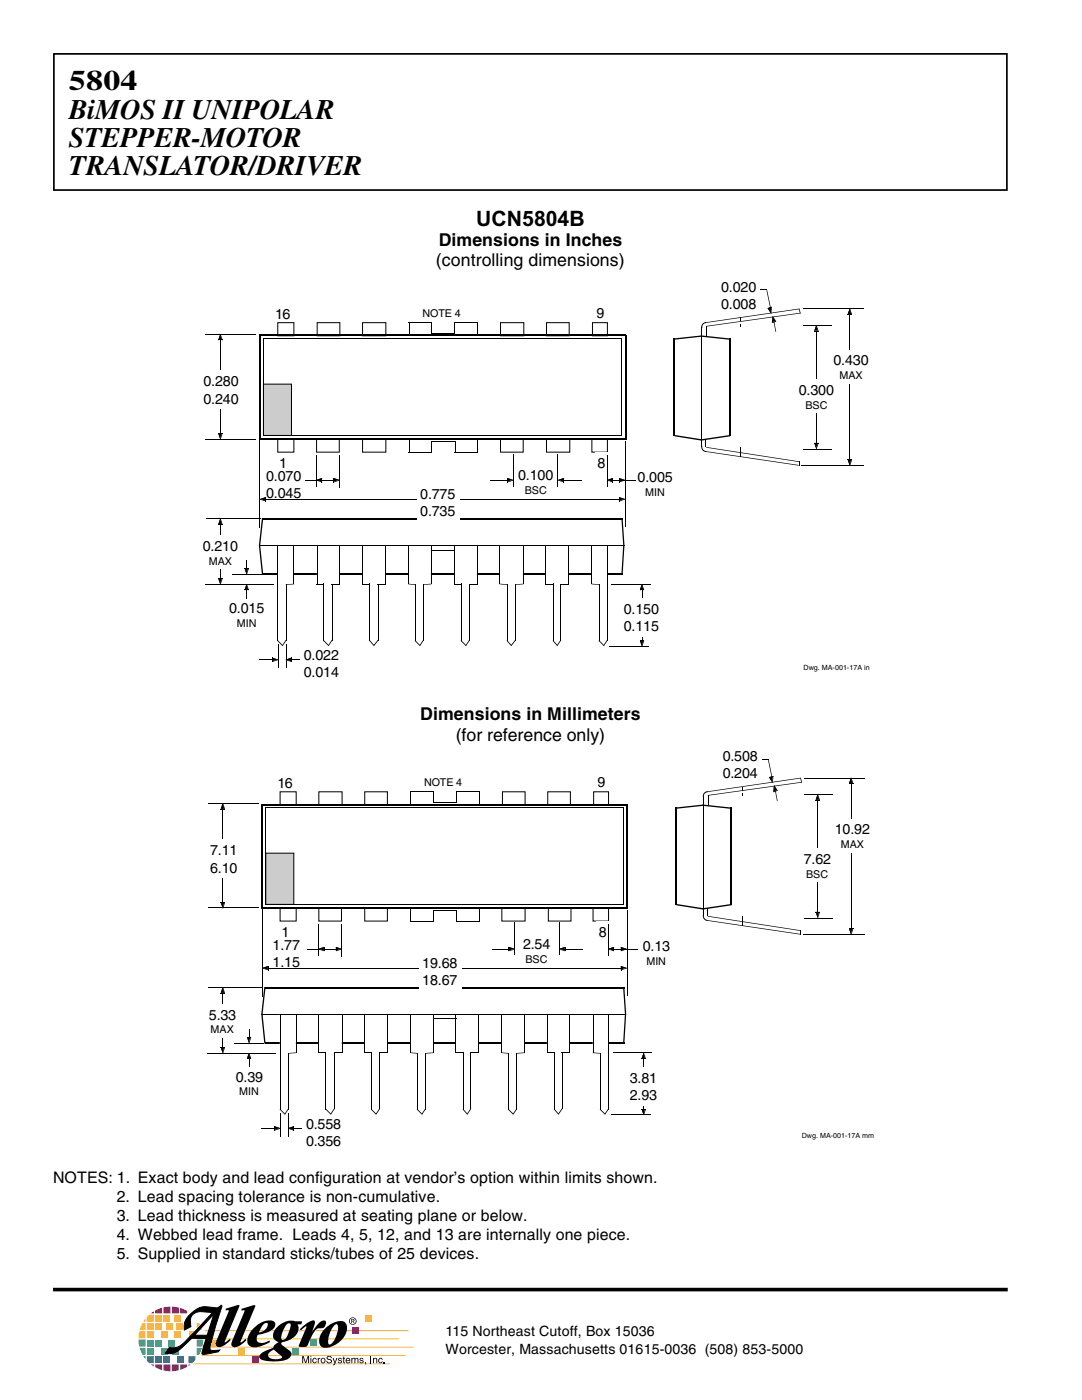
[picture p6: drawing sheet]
<svg xmlns="http://www.w3.org/2000/svg" width="216mm" height="279mm" viewBox="0 0 216 279" stroke-linecap="round" stroke-linejoin="round" font-family="sans-serif">
<path d="M10.6 257.4h190.5" fill="none" stroke="#000" stroke-width=".72" stroke-linecap="butt"/>
<path d="M10.8 10.8h190.1v27.1h-190.1z" fill="none" stroke="#000" stroke-width=".34"/>
<path d="M38.6 272.2h39.2M40.2 270.5h40.7M40.9 268.9h41.6" fill="none" stroke="#fab23e" stroke-width=".2"/>
<path d="M37.6 272.3h.5l-.5 .3z" fill="#633387"/>
<path d="M29 263.2v.6h-.4z" fill="#ed6a38"/>
<path d="M28.4 264h.6v1.4h-1.1z" fill="#fab23e"/>
<path d="M27.8 265.7h1.2v1.4h-1.4z" fill="#fff200"/>
<path d="M27.6 267.3h1.4v1.4h-1.2z" fill="#50b658"/>
<path d="M27.8 269h1.2v1.4h-.6z" fill="#00a4c8"/>
<path d="M28.6 270.7h.4v.5z" fill="#007ac1"/>
<path d="M30.1 262.1l.6-.4v.4z" fill="#e30055"/>
<path d="M29.3 262.8l.5-.4h.9v1.4h-1.4z" fill="#ed6a38"/>
<path d="M29.3 264h1.4v1.4h-1.4z" fill="#fab23e"/>
<path d="M29.3 265.7h1.4v1.4h-1.4z" fill="#fff200"/>
<path d="M29.3 267.3h1.4v1.4h-1.4z" fill="#50b658"/>
<path d="M29.3 269h1.4v1.4h-1.4z" fill="#00a4c8"/>
<path d="M29.3 270.7h1.4v1.3h-.9l-.5-.4z" fill="#007ac1"/>
<path d="M30.1 272.3h.6v.4z" fill="#633387"/>
<path d="M31 261.6l1.4-.6v1.1h-1.4z" fill="#e30055"/>
<path d="M31 262.4h1.4v1.4h-1.4z" fill="#ed6a38"/>
<path d="M31 264h1.4v1.4h-1.4z" fill="#fab23e"/>
<path d="M32.2 265.7h1.3v1.4h-1.3z" fill="#fff200"/>
<path d="M31 267.3h1.4v1.4h-1.4z" fill="#50b658"/>
<path d="M32.2 269h1.3v1.4h-1.3z" fill="#00a4c8"/>
<path d="M31 270.7h1.4v1.3h-1.4z" fill="#007ac1"/>
<path d="M31 272.3h1.4v1.1l-1.4-.5z" fill="#633387"/>
<path d="M32.6 260.9l1.4-.1v1.3h-1.4z" fill="#e30055"/>
<path d="M32.6 262.4h1.4v1.4h-1.4z" fill="#ed6a38"/>
<path d="M33.1 264h1.4v1.4h-1.4z" fill="#fab23e"/>
<path d="M34.6 265.7h1.4v1.4h-1.4z" fill="#fff200"/>
<path d="M33.5 267.3h1.4v1.4h-1.4z" fill="#50b658"/>
<path d="M34.3 269h1.4v1.4h-1.4z" fill="#00a4c8"/>
<path d="M32.6 270.7h1.4v1.3h-1.4z" fill="#007ac1"/>
<path d="M32.6 272.3h1.4v1.4l-1.4-.2z" fill="#633387"/>
<path d="M34.3 260.8l1.4 .1v1.2h-1.4z" fill="#e30055"/>
<path d="M34.8 262.4h1.4v1.4h-1.4z" fill="#ed6a38"/>
<path d="M37.7 265.7h1.4v1.4h-1.4z" fill="#fff200"/>
<path d="M35.3 270.7h1.4v1.3h-1.4z" fill="#007ac1"/>
<g fill="#633387">
<path d="M34.3 272.3h1.4v1.2l-1.4 .2z"/>
<path d="M35.9 272.3h1.4v.5l-1.4 .6z"/>
</g>
<path d="M35.1 264h1.4v1.4h-1.4z" fill="#fab23e"/>
<path d="M37.6 270.7h1.4a1.33 1.33 0 0 1-.6 1.3h-.8z" fill="#007ac1"/>
<path d="M39.3 264h.4l.6 1.4h-1z" fill="#fab23e"/>
<path d="M39.3 267.3h1.3l-.2 1.4h-1.1z" fill="#50b658"/>
<path d="M39.3 269h1l-.6 1.4h-.4z" fill="#00a4c8"/>
<path d="M35.9 261l1.4 .6v.5h-1.4z" fill="#e30055"/>
<path d="M42.1 267.3h1.4v1.4h-1.4z" fill="#fff200"/>
<path d="M50.3 270.6h1.4v1.4h-1.4z" fill="#e30055"/>
<path d="M58.3 269h1.4v1.4h-1.4z" fill="#50b658"/>
<path d="M61.9 267.3h1.4v1.4h-1.4z" fill="#00a4c8"/>
<path d="M72.8 262.4h1.4v1.4h-1.4z" fill="#ed6a38"/>
<path d="M47.5 269h1.4v1.4h-1.4z" fill="#fab23e"/>
<g fill="#000">
<path d="M45 261.2l2.4-.7h.3l.1 .1-3 7.2h.3l.8-.6 .1 .2-1.2 1a1.16 1.16 0 0 1-1.8 .1v-.5l2.6-6.2v-.3h-.5zM48.2 261.2l2.4-.7 .4 .1-3 7.3 .3-.1 .7-.6 .2 .2-1.5 1.2a1.13 1.13 0 0 1-1.5 0l.1-.8 2.5-6-.1-.3-.5 .1zM50.6 265.1a3.8 3.8 0 0 1 4-1.4 1.07 1.07 0 0 1-.4 1.8l-1 .5-1.8 .4 .2-.5a1.69 1.69 0 0 0 1.8-1.8 1.39 1.39 0 0 0-1.4 1.1 3.6 3.6 0 0 0-.7 2.3 1.71 1.71 0 0 0 2.4 .1l.1-.1 .1 .3a5.9 5.9 0 0 1-3.5 1.1 1.37 1.37 0 0 1-.9-2.1l.4-.8zM55.1 265l.8-.7 1.1-.5 .3-.1 .1 .4a4.4 4.4 0 0 0-1.2 3.1l.1 .2a.88 .88 0 0 0 1.1-.9l.6-2-.1-.3-.5-.1-.1-.4 .8-.1 2.2 .1-.2 .6h-.7a2.1 2.1 0 0 1-1 2.8l-1 .5-1.2 .3a.53 .53 0 0 0 .4 .8l1.2 .9 .4 .6a2.12 2.12 0 0 1-2.3 1.4 7.5 7.5 0 0 1-3.9-.4l-.2-.1a1.34 1.34 0 0 1 1.2-1.5l1.5-.6 .1 .3-.3 .2a1.1 1.1 0 0 0-.7 1.2 2.25 2.25 0 0 0 2.7 .2 .97 .97 0 0 0-.8-.8l-.3-.2a.91 .91 0 0 1-.4-1.5l.8-.5a1.45 1.45 0 0 1-.8-2.5zM59.8 265.3a4.3 4.3 0 0 1 2.9-1.7l.1 .5-.6 1.7a4.8 4.8 0 0 1 2.4-2.3l.3 .1a1.07 1.07 0 0 1-.2 1.2 1.07 1.07 0 0 1-1.2 .3 3.5 3.5 0 0 0-1.6 2.1l-.2 .5a1.34 1.34 0 0 1-2.1 .9l1.6-3.9h-.2l-.9 .8zM60.3 270.6h.3l.4 1.2 .4-1.2h.3v1.5h-.2v-1.2l-.4 1.2h-.2l-.4-1.2v1.2h-.2zM62.5 271.1l.5-.1 .2 .4-.2-.2a.35 .35 0 0 0-.5 .3 .35 .35 0 0 0 .4 .4l.3-.2v.2a.44 .44 0 0 1-.8-.1v-.5zM63.4 271h.2v.2l.3-.2v.2l-.3 .1v.8h-.2zM65.4 270.7h.6l.2 .3-.5-.2-.3 .2 .7 .3a.53 .53 0 0 1-.2 .8 .53 .53 0 0 1-.8-.3v-.2h.2a.37 .37 0 0 0 .4 .3 .37 .37 0 0 0 .3-.3l-.8-.4v-.4zM66.4 271h.2l.2 .9 .3-.9h.2l-.3 .8a.63 .63 0 0 1-.5 .7v-.2h.2l.1-.2zM64.8 265.2l1-.8 1.2-.6 .1 .5a4.2 4.2 0 0 0-1.5 4 1.76 1.76 0 0 0 1.4-1.5l.4-1.1a.94 .94 0 0 0-.3-1.4l-.1-.5a1.51 1.51 0 0 1 2.2 .9 4.4 4.4 0 0 1-4.8 4.2 1.68 1.68 0 0 1-.5-2.2zM67.5 271.1l.3-.1 .4 .2-.1 .1-.3-.2-.2 .2 .6 .3-.1 .4h-.5l-.2-.1v-.2l.4 .2 .3-.1-.6-.3z"/>
<path d="M68.5 270.7h.2v.3h.1v.2h-.1v.6l.1 .3-.3-.1v-.8h-.1zM70.1 271h.2v.2l.3-.2 .3 .2 .4-.2 .2 .3v.8h-.2v-.7l-.1-.3-.3 .2v.8h-.2v-.8l-.1-.2-.3 .2v.8h-.2zM71.8 271.1l.3-.1 .4 .2-.1 .1-.3-.2-.2 .2 .6 .3-.1 .4h-.5l-.2-.1v-.2l.5 .2 .2-.1-.6-.3zM72.8 271.8h.2v.4l-.2 .1 .1-.2zM73.9 270.6h.2v1.5h-.2zM74.4 271h.2v.2a.39 .39 0 0 1 .6-.1l.1 1h-.2v-.8l-.2-.2-.2 .2-.1 .8h-.2zM75.7 271.1l.5-.1 .2 .4-.3-.2a.35 .35 0 0 0-.4 .3 .35 .35 0 0 0 .4 .4l.3-.2-.1 .2a.44 .44 0 0 1-.8-.1v-.5zM76.6 271.8h.2v.3h-.2z"/>
<path d="M61.9 271v1.1h.2v-1.1zM61.9 270.6v.2h.2v-.2z"/>
<path d="M64 271.5a.52 .52 0 0 0 1 0 .52 .52 0 0 0-1 0zM64.3 271.2a.35 .35 0 0 1 .5 .3 .35 .35 0 0 1-.5 .4l-.1-.4z"/>
<path d="M69.2 271.1a.54 .54 0 0 0-.2 .7 .54 .54 0 0 0 .7 .2l.2-.3-.4 .2-.3-.3h.7v-.3l-.2-.2zM69.3 271.2h.3l.1 .2h-.5z"/>
</g>
<path d="M40.9 265.6h40.6M41.1 267.2h38.5" fill="none" stroke="#fab23e" stroke-width=".2"/>
<path d="M42.6 262.3l-1.3 4.2h-2.5zM37.7 262.6a3.2 3.2 0 0 0-.9 2.8l1.3-.6a2.14 2.14 0 0 1 1.5-3l2.8 .2-5.6 5.9-1.1 .8a3 3 0 0 1-1.9 .2l-.8 1.1a3.2 3.2 0 0 0 3.3-1l2-1.9 2.8 .1-.8 3 .6 .1 2.6-.5 .4-.4-1.7 .1-.3-.4 1.1-4.4 1.3-4.1-.2-.1-.9 .5-1.2-.1a4.3 4.3 0 0 0-4.3 1.7z" fill-rule="evenodd" fill="#000"/>
<path d="M37.7 262.6a4.6 4.6 0 0 1 4.3-1.7l1.2 .1 .9-.5 .2 .1-1.3 4.1-1.1 4.4 .3 .4 1.7-.1-.4 .4-2.6 .5-.6-.1 .8-3-2.8-.1-2 1.9a3.2 3.2 0 0 1-3.3 1l.8-1.1a3 3 0 0 0 3-1l5.6-5.9-2.4-.2a1.95 1.95 0 0 0-2 2.6l.1 .4-1.3 .6a3.2 3.2 0 0 1 .9-2.8zM42.6 262.3l-1.3 4.2h-2.5z" fill="none" stroke="#000" stroke-width=".2"/>
<path d="M70.3 264.9h1.4v1.4h-1.4z" fill="#633387"/>
<g fill="#000">
<path d="M162.8 64.9l.4 1.1h-.7zM162.5 88.4h.7l-.4 1.1z"/>
<path d="M153.2 61.5l.7-.3-.1 1.2z" fill-rule="evenodd"/>
<path d="M154.1 63.1l.6 1-.7 .2z" fill-rule="evenodd"/>
<path d="M69.6 263.6a.75 .75 0 0 0 1.5 0 .75 .75 0 0 0-1.5 0zM69.8 263.7a.61 .61 0 0 1 1.2 0 .61 .61 0 0 1-1.2 0zM70.1 263.2v.9h.1v-.4l.6 .4-.3-.4 .2-.1v-.3zM70.2 263.3l.3 .1v.2h-.3z" fill-rule="evenodd"/>
</g>
<path d="M134.5 67.6v19.5M145.6 67.6v19.5" fill="none" stroke="#000" stroke-width=".24"/>
<path d="M140 65.3v23.9M141 65v2.2M160.3 65h5.6M162.9 66v22.5M160.3 89.8h5.6" fill="none" stroke="#000" stroke-width=".2"/>
<g fill="#000">
<path d="M151.8 57.8h1.3v.1h-1.3zM153 57.9h.1l.7 3.6h-.1zM134.4 67.6l5.7-.6v.2l-5.5 .6h-.2zM139.8 67l5.9 .6v.2l-5.9-.6zM147.7 64.7h.1v.6h-.1zM147.7 63.4h.1v.7h-.1zM153.2 61.5l.7 1zM153.2 61.5l.5-.1-.4 .2zM153.6 61.4l.4-.2-.3 .3zM153.9 61.2l.1 .2-.1 1.1h-.1zM154.1 63.1l.2 .2-.2 1.2h-.1zM154.1 63.1l.8 1.1z"/>
<path d="M154.4 64.2h.1l.4 2h-.2zM154 64.3l.5-.1-.4 .3zM154.4 64.2l.5-.1-.4 .2zM140.7 64.3l18.8-2.7v.1l-18.7 2.8zM159.4 61.6h.1l.2 .9h-.1zM140.9 65l18.8-2.6v.1l-18.7 2.7zM162.5 66h.5v.1h-.5zM162.8 64.9l.2 .1-.4 1.1h-.1zM162.8 66h.5v.1h-.5zM162.8 64.9h.2l.3 1.2h-.1zM134.6 86.8l5.5 .9v.2l-5.5-.8zM140.8 87.7h.1v1.5h-.1z"/>
<path d="M140.8 90.1l18.6 2.7v.1l-18.6-2.7zM140.9 89.2l18.6 2.9v.1l-18.6-2.9zM139.8 87.7l5.9-.9v.3l-5.6 .8h-.3zM147.7 89.3h.1v1.1h-.1zM147.7 90.3h.1v.9h-.1zM159.4 92.1h.1v.8h-.1zM162.5 88.4h.1l.4 1.2h-.2zM162.5 88.4h.5v.1h-.5zM162.8 88.4h.5v.1h-.5zM163.2 88.4l.1 .1-.3 1.1h-.2z"/>
</g>
<path d="M158.7 75.8h8.6v6.6h-8.6z" fill-rule="evenodd" fill="#fff"/>
<path d="M140.9 64.4a.83 .83 0 0 0-.8 1.1M160.2 61.7h12.2M169.6 62.7v29.1M140.1 88.9l-.1 .2a.89 .89 0 0 0 .9 1M160 92.9h12.4" fill="none" stroke="#000" stroke-width=".2"/>
<path d="M169.5 61.6l.4 1.1h-.7zM169.2 91.7h.7l-.4 1.1z" fill="#000"/>
<path d="M169.2 62.7h.4v.1h-.4zM169.5 61.6l.1 .1-.3 1.1h-.1zM169.5 62.7h.5v.1h-.5zM169.5 61.6h.1l.4 1.2h-.1zM169.2 91.7h.1l.3 1.2h-.1zM169.2 91.7h.4v.1h-.4zM169.5 91.7h.5v.1h-.5zM169.9 91.7l.1 .1-.4 1.1h-.1z" fill="#000"/>
<path d="M165.6 69.8h8.6v6.7h-8.6z" fill-rule="evenodd" fill="#fff"/>
<path d="M52.5 76.6h5.7v10.4h-5.7z" fill="#ccc"/>
<g fill="none" stroke="#000" stroke-width=".2">
<path d="M52.5 67.6h71.6M52.6 67.7v19.3M52.6 76.7h5.6v10.2h-5.6zM55.4 64.4h3.2v2.6h-3.2zM63.3 64.4h4.5v2.6h-4.5zM72.3 64.4h4.7v2.6h-4.7zM99.9 64.4h4.6v2.6h-4.6zM109 64.4h4.6v2.6h-4.6zM118.2 64.4h3v2.6h-3zM124.1 67.7v19.3M51.8 87.9v17.5M52.5 86.9h71.6"/>
<path d="M55.4 87.6h3.2v2.6h-3.2zM63.2 87.6h4.5v2.6h-4.5zM63.2 90.9v6.3M67.7 90.9v6.5M72.3 87.6h4.7v2.6h-4.7zM99.9 87.6h4.5v2.6h-4.5zM102.4 90.5v6.6M109 87.6h4.7v2.6h-4.7zM111.3 90.5v6.6M118.1 87.6h3.1v2.6h-3.1zM124.8 88v17.2M40.9 116.7h13.7"/>
<path d="M41.1 103.6h10.9M46.3 114.6h5.8M51.8 108.9h72.8M122 116.6h7.8M121.6 128.9h7.9"/>
</g>
<path d="M51.7 67h73.1M51.8 66.8v20.9M124.8 66.8v20.9M51.7 87.6h73.1M52.4 103.5h71.8M52.4 114.6h71.8" fill="none" stroke="#000" stroke-width=".24"/>
<path d="M51.7 108.8h.2l.6 5.9h-.2zM52.3 103.4h.2v.2l-.6 5.4h-.2zM124 103.4h.2l.4 5.5h-.2zM124.4 108.8h.2v.2l-.4 5.7h-.2z" fill="#000"/>
<path d="M55.4 108.9h3.2v7.6l-1.6 .1v11.1l-.7 1.1-.9-1z" fill-rule="evenodd" fill="#fff"/>
<path d="M55.4 108.9h3.3M55.4 108.9v19M57.1 116.6v11.2M58.6 108.9v7.7" fill="none" stroke="#000" stroke-width=".2"/>
<path d="M57 116.6l1.7-.1v.1l-1.5 .1zM58.6 108.9l.1 .1zM55.4 127.8l1 1.1zM57 127.7l.2 .1-.9 1.1z" fill="#000"/>
<path d="M99.7 108.9h4.6v7.6l-1.5 .1v11.1l-.8 1.1-.9-1v-11.2l-1.4-.1z" fill-rule="evenodd" fill="#fff"/>
<path d="M99.7 108.9h4.8M99.8 108.9v7.7M101.2 116.6v11.3M102.8 116.6v11.2M104.4 108.9v7.7" fill="none" stroke="#000" stroke-width=".2"/>
<path d="M99.7 116.5l1.5 .1v.1l-1.5-.1zM102.8 116.6l1.7-.1v.1l-1.6 .1zM104.3 108.9l.2 .1zM101.1 127.8l1 1.1zM102.8 127.7l.1 .1-.9 1.1z" fill="#000"/>
<path d="M108.9 108.9h4.5v7.6h-1.6v11.2l-.7 1.1-.8-1v-11.3h-1.4z" fill-rule="evenodd" fill="#fff"/>
<path d="M108.9 108.9h4.6M108.9 108.9v7.7M110.4 116.5v11.4M111.9 116.5v11.3M113.5 108.9v7.7" fill="none" stroke="#000" stroke-width=".2"/>
<path d="M108.9 116.5h1.5v.1h-1.5zM111.8 116.5h1.7v.1h-1.7zM113.4 108.9l.1 .1zM110.3 127.8l1 1.1zM111.8 127.7l.2 .1-.9 1.1z" fill="#000"/>
<path d="M72.3 108.9h4.6v7.6h-1.5v11.2l-.9 1.1-.8-1v-11.3h-1.4z" fill-rule="evenodd" fill="#fff"/>
<path d="M72.3 108.9h4.8M72.3 108.9v7.7M73.8 116.5v11.4M75.4 116.5v11.3M77 108.9v7.7" fill="none" stroke="#000" stroke-width=".2"/>
<path d="M72.3 116.5h1.5v.1h-1.5zM75.4 116.5h1.7v.1h-1.7zM76.9 108.9l.2 .1zM73.7 127.8l1 1.1zM75.4 127.7l.1 .1-1 1.1z" fill="#000"/>
<path d="M63.2 108.9h4.6v7.6h-1.6v11.2l-.7 1.1-1-1v-11.3h-1.3z" fill-rule="evenodd" fill="#fff"/>
<path d="M63.2 108.9h4.7M63.3 108.9v7.7M64.6 116.5v11.4M66.3 116.5v11.3M67.8 108.9v7.7" fill="none" stroke="#000" stroke-width=".2"/>
<path d="M63.2 116.5h1.5v.1h-1.5zM66.2 116.5h1.7v.1h-1.7zM67.8 108.9l.1 .1zM64.5 127.8l1.1 1.1zM66.2 127.7l.1 .1-.8 1.1z" fill="#000"/>
<path d="M90.6 108.9h4.6v7.6h-1.6v11.2l-.7 1.1-1-1v-11.3h-1.3z" fill-rule="evenodd" fill="#fff"/>
<path d="M90.6 108.9h4.7M90.7 108.9v7.7M92 116.5v11.4M93.7 116.5v11.3M95.2 108.9v7.7M55.5 128.6v4.7M57.1 128.6v4.7" fill="none" stroke="#000" stroke-width=".2"/>
<path d="M90.6 116.5h1.5v.1h-1.5zM93.6 116.5h1.7v.1h-1.7zM95.2 108.9l.1 .1zM91.9 127.8l1.1 1.1zM93.6 127.7l.1 .1-.8 1.1z" fill="#000"/>
<path d="M118.8 90.3h3.1v4.2h-3.1z" fill-rule="evenodd" fill="#fff"/>
<path d="M41.1 66.8h10M44 67.8v18.8M41.1 87.6h10M60.8 95.8h2.7M64.2 95.8h2.5M123.8 95.8h3.1M44 104.6v10.9M128.1 117.7v10.2M51.8 131.7h2.6" fill="none" stroke="#000" stroke-width=".2"/>
<g fill="#000">
<path d="M43.9 66.7l.4 1.1h-.7zM43.6 86.5h.7l-.4 1.1zM63.1 95.8l1.1-.4v.7zM66.6 95.4l1 .4-1 .3zM121.1 95.8l1.1-.4v.7zM123.5 95.4l1.1 .4-1.1 .3zM43.9 103.5l.4 1.1h-.7zM43.6 115.4h.7l-.4 1.1zM48.8 113.4h.7l-.3 1.1zM49.2 116.6l.3 1.1h-.7zM128.1 116.6l.3 1.1h-.7zM54.3 131.3l1.1 .3-1.1 .4z"/>
<path d="M57 131.6l1.1-.3v.7zM127.7 127.8h.7l-.3 1.1z"/>
</g>
<g fill="#000">
<path d="M43.6 67.8h.4v.1h-.4zM43.9 66.7l.1 .1-.3 1.1h-.1zM43.9 67.8h.5v.1h-.5zM43.9 66.7h.1l.4 1.2h-.1zM43.6 86.5h.1l.3 1.2h-.1zM43.6 86.5h.4v.1h-.4zM43.9 86.5h.5v.1h-.5zM44.3 86.5l.1 .1-.4 1.1h-.1zM63.1 95.8l1.2 .3v.2l-1.2-.4zM64.2 95.8h.1v.5h-.1zM64.2 95.4h.1v.5h-.1zM63.1 95.8l1.2-.4v.1l-1.1 .4z"/>
<path d="M66.6 95.8h.1v.5h-.1zM66.6 95.4h.1v.5h-.1zM66.6 95.4l1.2 .4v.1l-1.2-.4zM66.6 96.1l1.2-.3v.1l-1.1 .4zM121.1 95.8l1.2 .3v.2l-1.2-.4zM122.2 95.8h1.4v.1h-1.4zM122.2 95.8h.1v.5h-.1zM122.2 95.4h.1v.5h-.1zM121.1 95.8l1.2-.4v.1l-1 .4zM123.5 95.8h.1v.5h-.1zM123.5 95.4h.1v.5h-.1zM123.5 95.4l1.2 .4v.1l-1.2-.4z"/>
<path d="M123.5 96.1l1.2-.3v.1l-1.1 .4zM43.6 104.6h.4v.1h-.4zM43.6 115.4h.1l.3 1.2h-.1zM43.6 115.4h.4v.1h-.4zM43.9 103.5l.1 .1-.3 1.1h-.1zM43.9 104.6h.5v.1h-.5zM43.9 103.5h.1l.4 1.2h-.1zM43.9 115.4h.5v.1h-.5zM44.3 115.4l.1 .1-.4 1.1h-.1zM48.8 113.4h.1l.4 1.2h-.1zM48.8 113.4h.5v.1h-.5zM48.8 117.7h.5v.1h-.5z"/>
<path d="M49.2 111.7h.1v1.8h-.1zM49.2 113.4h.4v.1h-.4zM49.2 117.7h.1v1.8h-.1zM49.2 116.6l.1 .1-.4 1.1h-.1zM49.2 117.7h.4v.1h-.4zM49.2 116.6h.1l.3 1.2h-.1zM49.5 113.4l.1 .1-.3 1.1h-.1zM127.7 117.7h.5v.1h-.5zM128.1 116.6l.1 .1-.4 1.1h-.1zM128.1 117.7h.4v.1h-.4zM128.1 116.6h.1l.3 1.2h-.1zM54.3 131.3l1.2 .3v.1l-1.2-.3z"/>
<path d="M54.3 131.3h.1v.4h-.1zM54.3 131.6h.1v.5h-.1zM54.3 132l1.2-.4v.1l-1.1 .4zM57 131.6l1.2 .4v.1l-1.2-.4zM58.1 131.6h1.8v.1h-1.8zM58.1 131.6h.1v.5h-.1zM58.1 131.3h.1v.4h-.1zM57 131.6l1.2-.3v.1l-1 .3zM127.7 127.8h.1l.4 1.2h-.1zM127.7 127.8h.5v.1h-.5zM128.1 127.8h.4v.1h-.4zM128.4 127.8l.1 .1-.3 1.1h-.1z"/>
</g>
<g fill="#fff">
<path d="M39.9 74h8.6v7.6h-8.6z" fill-rule="evenodd"/>
<path d="M39.8 106.8h8.5v6.7h-8.5z" fill-rule="evenodd"/>
<path d="M123.8 119.5h8.5v7.6h-8.5z" fill-rule="evenodd"/>
<path d="M118 108.9h3.1v18.8l-.7 1.1-.9-1v-11.2l-1.5-.1z" fill-rule="evenodd"/>
</g>
<path d="M53 99.6h70.6M97.9 95.8h3.5M112.4 95.8h3.7M118 108.9h3.3M118.1 108.9v7.7M119.5 116.6v11.3M121.2 108.9v18.9" fill="none" stroke="#000" stroke-width=".2"/>
<g fill="#000">
<path d="M51.9 99.6l1.2 .3v.2l-1.2-.4zM53 99.6h.1v.5h-.1zM53 99.2h.1v.5h-.1zM51.9 99.6l1.2-.4v.1l-1.1 .4zM101.2 95.4l1.2 .4v.1l-1.2-.4zM101.2 95.4h.2v.5h-.2zM101.2 95.8h.2v.5h-.2zM101.2 96.1l1.2-.3v.1l-1 .4zM111.4 95.8l1.2 .3v.2l-1.2-.4zM112.4 95.8h.2v.5h-.2zM112.4 95.4h.2v.5h-.2zM111.4 95.8l1.2-.4v.1l-1.1 .4z"/>
<path d="M123.5 99.6h.1v.5h-.1zM123.5 99.2h.1v.5h-.1zM123.5 99.2l1.2 .4v.1l-1.2-.4zM123.5 99.9l1.2-.3v.1l-1.1 .4zM118 116.5l1.6 .1v.1l-1.6-.1zM121.1 108.9l.2 .1zM119.5 127.8l1 1.1zM121.1 127.7l.2 .1-.9 1.1z"/>
</g>
<path d="M51.9 99.6l1.1-.4v.7zM101.2 95.4l1.1 .4-1.1 .3zM111.4 95.8l1-.4v.7zM123.5 99.2l1.1 .4-1.1 .3z" fill="#000"/>
<g fill="#fff">
<path d="M83.1 96.5h8.6v7.6h-8.6z" fill-rule="evenodd"/>
<path d="M81.5 108.9h4.5v7.6l-1.6 .1v11.1l-.7 1.1-.9-1v-11.2l-1.3-.1z" fill-rule="evenodd"/>
</g>
<g fill="none" stroke="#000" stroke-width=".2">
<path d="M81.6 64.4h4.6M81.6 67h13.8M81.6 64.3v2.8M86.1 66.5h4.7M86.2 64.3v2.3M90.6 64.4h4.8M90.7 64.3v2.3M95.3 64.3v2.8M81.6 90.2h4.6M81.6 87.6h13.8M81.6 87.6v2.7M86.1 88.1h4.8"/>
<path d="M86.2 88v2.3M90.8 90.2h4.6M90.8 88v2.3M95.3 87.6v2.7M121.2 90.8v6.3M81.5 108.9h4.6M81.5 108.9v7.7M82.8 116.6v11.3M84.5 116.6v11.2M86 109.8h4.8M86 108.9v7.7M140.3 158.9v23.9"/>
<path d="M141.3 158.7v2.1M160.6 158.6h5.6M163.2 159.6v22.5M160.6 183.3h5.6"/>
</g>
<g fill="#000">
<path d="M95.3 67l.1 .1zM95.3 87.6l.1 .1zM81.5 116.5l1.4 .1v.1l-1.4-.1zM84.4 116.6l1.7-.1v.1l-1.5 .1zM86 108.9l.1 .1zM82.8 127.8l1 1.1zM84.4 127.7l.2 .1-.9 1.1zM148 158.3h.1v.6h-.1zM148 157h.1v.7h-.1zM152.1 151.4h1.3v.1h-1.3zM153.2 151.5h.2l.7 3.6h-.1zM153.5 155.1l.7 1.1z"/>
<path d="M153.5 155.1l.5-.1-.4 .2zM153.8 155l.5-.1-.3 .2zM154.2 154.9l.1 .1-.1 1.2h-.1zM154.4 156.8l.2 .1-.2 1.2h-.1zM154.4 156.8l.7 1zM154.7 157.8h.1l.3 2.1h-.1zM154.3 158l.5-.2-.4 .3zM154.7 157.8l.4-.1-.3 .3zM141 158l18.8-2.8v.1l-18.7 2.8zM159.7 155.2h.1l.2 1h-.1zM141.2 158.7l18.8-2.6v.1l-18.6 2.6zM162.8 159.6h.4v.1h-.4z"/>
<path d="M163.1 158.6l.1 .1-.3 1h-.1zM163.1 159.6h.5v.1h-.5zM163.1 158.6h.1l.4 1.1h-.1zM134.7 161.2l5.7-.6v.2l-5.5 .6h-.2zM140.2 160.6l5.8 .6v.2l-5.8-.6zM134.9 180.4l5.5 .9v.2l-5.5-.8zM141.1 181.3h.1v1.5h-.1zM141.1 183.6l18.6 2.8v.1l-18.6-2.7zM141.2 182.8l18.6 2.9v.1l-18.6-2.9zM140.2 181.3l5.8-.9v.3l-5.6 .8h-.2zM148 182.9h.1v1.1h-.1zM148 183.9h.1v.9h-.1z"/>
<path d="M159.7 185.7h.1v.8h-.1zM162.8 182h.1l.3 1.2h-.1zM162.8 182h.4v.1h-.4zM163.1 182h.5v.1h-.5zM163.5 182l.1 .1-.4 1.1h-.1z"/>
</g>
<path d="M134.8 161.2v19.5M145.9 161.2v19.5" fill="none" stroke="#000" stroke-width=".24"/>
<path d="M153.5 155.1l.7-.2-.1 1.2zM154.4 156.8l.6 .9-.7 .3zM163.1 158.6l.4 1h-.7zM162.8 182h.7l-.4 1z" fill="#000"/>
<path d="M159.7 169.4h7v6.6h-7z" fill-rule="evenodd" fill="#fff"/>
<path d="M141.2 158a.83 .83 0 0 0-.8 1.1M160.5 155.3h12.1M169.8 156.3v29.1M140.4 182.5v.2a.89 .89 0 0 0 .8 1M160.3 186.4h12.3" fill="none" stroke="#000" stroke-width=".2"/>
<path d="M169.8 155.2l.3 1.1h-.7zM169.4 185.3h.7l-.3 1.1z" fill="#000"/>
<path d="M169.4 156.3h.5v.1h-.5zM169.8 155.2l.1 .1-.4 1.1h-.1zM169.8 156.3h.5v.1h-.5zM169.8 155.2h.1l.4 1.2h-.2zM169.4 185.3h.1l.4 1.2h-.1zM169.4 185.3h.5v.1h-.5zM169.8 185.3h.5v.1h-.5zM170.1 185.3l.2 .1-.4 1.1h-.1z" fill="#000"/>
<path d="M165.9 163.4h8.5v6.7h-8.5z" fill-rule="evenodd" fill="#fff"/>
<path d="M53 170.2h5.7v10.4h-5.7z" fill="#ccc"/>
<g fill="none" stroke="#000" stroke-width=".2">
<path d="M55.9 158h3.2v2.6h-3.2zM63.6 158h4.7v2.6h-4.7zM72.8 158h4.5v2.6h-4.5zM100.3 158h4.5v2.6h-4.5zM109.3 158h4.5v2.6h-4.5zM118.5 158h2.9v2.6h-2.9zM53 161.2h71.5M53 170.3h5.6v10.2h-5.6zM53 161.3v19.3M124.4 161.3v19.3M41.6 197.1h10.9M52.3 181.5v17.5"/>
<path d="M53 180.5h71.5M55.9 181.2h3.2v2.6h-3.2zM63.6 184.5v6.3M63.6 181.2h4.5v2.6h-4.5zM68.1 184.5v6.5M72.8 181.2h4.5v2.6h-4.5zM100.1 181.2h4.7v2.6h-4.7zM102.8 184.1v6.6M109.4 181.2h4.5v2.6h-4.5zM111.6 184.1v6.6M118.3 181.2h3.1v2.6h-3.1zM125.1 181.6v17.1"/>
<path d="M41.4 210.2h13.7M46.8 208.2h5.8M52.3 202.5h72.6M122.4 210.1h7.8M121.8 222.5h8"/>
</g>
<path d="M52.1 160.6h73.1M52.3 160.5v20.8M125.2 160.5v20.8M52.1 181.1h73.1M52.9 197.1h71.7M52.9 208.1h71.7" fill="none" stroke="#000" stroke-width=".24"/>
<path d="M52.7 197h.3v.2l-.6 5.3h-.3zM124.3 197h.3l.3 5.4h-.2zM52.1 202.3h.3l.6 6h-.3zM124.7 202.3h.2v.2l-.3 5.8h-.3z" fill="#000"/>
<path d="M55.8 202.4h3.2v7.6l-1.5 .2v11l-.7 1.1-1-1z" fill-rule="evenodd" fill="#fff"/>
<path d="M55.8 202.5h3.4M55.9 202.4v19.1M57.6 210.2v11.1M59.1 202.4v7.8" fill="none" stroke="#000" stroke-width=".2"/>
<path d="M57.5 210.2l1.7-.2v.2l-1.6 .1zM59 202.4l.2 .1zM55.8 221.3l1.1 1.1zM57.5 221.2l.1 .1-.8 1.1z" fill="#000"/>
<path d="M100.1 202.4h4.5v7.6l-1.5 .2v11l-.8 1.1-.9-1v-11.1l-1.3-.2z" fill-rule="evenodd" fill="#fff"/>
<path d="M100.1 202.5h4.6M100.1 202.4v7.8M101.4 210.2v11.3M103.1 210.2v11.1M104.7 202.4v7.8" fill="none" stroke="#000" stroke-width=".2"/>
<path d="M100.1 210l1.4 .2v.1l-1.4-.1zM103.1 210.2l1.6-.2v.2l-1.5 .1zM104.6 202.4l.1 .1zM101.4 221.3l1.1 1.1zM103.1 221.2l.1 .1-.9 1.1z" fill="#000"/>
<path d="M109.1 202.4h4.5v7.6h-1.5v11.2l-.7 1.1-.9-1v-11.3h-1.4z" fill-rule="evenodd" fill="#fff"/>
<path d="M109.1 202.5h4.7M109.2 202.4v7.8M110.6 210v11.5M112.2 210v11.3M113.7 202.4v7.8" fill="none" stroke="#000" stroke-width=".2"/>
<path d="M109.1 210h1.6v.2h-1.6zM112.1 210h1.7v.2h-1.7zM113.6 202.4l.2 .1zM110.5 221.3l1 1.1zM112.1 221.2l.1 .1-.8 1.1z" fill="#000"/>
<path d="M72.7 202.4h4.5v7.6h-1.5v11.2l-.7 1.1-1-1v-11.3h-1.3z" fill-rule="evenodd" fill="#fff"/>
<path d="M72.7 202.5h4.7M72.8 202.4v7.8M74.1 210v11.5M75.8 210v11.3M77.3 202.4v7.8" fill="none" stroke="#000" stroke-width=".2"/>
<path d="M72.7 210h1.4v.2h-1.4zM75.7 210h1.7v.2h-1.7zM77.2 202.4l.2 .1zM74 221.3l1.1 1.1zM75.7 221.2l.1 .1-.8 1.1z" fill="#000"/>
<path d="M63.6 202.4h4.6v7.6h-1.5v11.2l-.8 1.1-.9-1v-11.3h-1.4z" fill-rule="evenodd" fill="#fff"/>
<path d="M63.6 202.5h4.7M63.6 202.4v7.8M65 210v11.5M66.7 210v11.3M68.3 202.4v7.8" fill="none" stroke="#000" stroke-width=".2"/>
<path d="M63.6 210h1.5v.2h-1.5zM66.7 210h1.6v.2h-1.6zM68.2 202.4l.1 .1zM65 221.3l1.1 1.1zM66.7 221.2l.1 .1-.9 1.1z" fill="#000"/>
<path d="M90.9 202.4h4.5v7.6h-1.5v11.2l-.7 1.1-.9-1v-11.3h-1.4z" fill-rule="evenodd" fill="#fff"/>
<path d="M90.9 202.5h4.7M91 202.4v7.8M92.4 210v11.5M94 210v11.3M95.5 202.4v7.8M55.9 222.2v4.6M57.6 222.2v4.6" fill="none" stroke="#000" stroke-width=".2"/>
<path d="M90.9 210h1.6v.2h-1.6zM93.9 210h1.7v.2h-1.7zM95.4 202.4l.2 .1zM92.3 221.3l1 1.1zM93.9 221.2l.1 .1-.8 1.1z" fill="#000"/>
<path d="M119 183.9h3.1v4.1h-3.1z" fill-rule="evenodd" fill="#fff"/>
<path d="M41.6 160.4h9.9M44.5 161.4v18.8M41.6 181.2h9.9M44.5 198.1v11M61.3 189.4h2.5M64.6 189.4h2.5M124.1 189.4h3.1M128.4 211.2v10.3M52.3 225.2h2.6" fill="none" stroke="#000" stroke-width=".2"/>
<g fill="#000">
<path d="M44.4 160.3l.4 1.1h-.7zM44.1 180.1h.7l-.4 1zM44.4 197.1l.4 1h-.7zM63.6 189.4l1-.4v.7zM67 189l1.1 .4-1.1 .3zM121.4 189.4l1-.4v.7zM123.9 189l1 .4-1 .3zM44.1 209h.7l-.4 1zM49.3 206.9h.7l-.4 1.1zM49.6 210.2l.4 1h-.7zM128.4 210.2l.3 1h-.7zM54.8 224.8l1 .3-1 .4z"/>
<path d="M57.5 225.1l1.1-.3v.7zM128 221.3h.7l-.3 1.1z"/>
</g>
<g fill="#000">
<path d="M44.1 161.4h.4v.1h-.4zM44.4 160.3l.1 .2-.3 1h-.1zM44.4 161.4h.5v.1h-.5zM44.4 160.3h.1l.4 1.2h-.1zM44.1 180.1h.1l.3 1.2h-.1zM44.1 180.1h.4v.1h-.4zM44.1 198.1h.4v.2h-.4zM44.4 180.1h.5v.1h-.5zM44.4 197.1l.1 .1-.3 1.1h-.1zM44.4 198.1h.5v.2h-.5zM44.4 197.1h.1l.4 1.2h-.1zM44.8 180.1l.1 .1-.4 1.1h-.1z"/>
<path d="M63.6 189.4l1.2 .3v.1l-1.2-.3zM64.6 189.4h.1v.4h-.1zM64.6 189h.1v.5h-.1zM63.6 189.4l1.2-.4v.1l-1.1 .4zM67 189.4h.1v.4h-.1zM67 189h.1v.5h-.1zM67 189l1.2 .4v.1l-1.2-.4zM67 189.7l1.2-.3v.1l-1.1 .3zM121.4 189.4l1.2 .3v.1l-1.2-.3zM122.4 189.4h1.6v.1h-1.6zM122.4 189.4h.2v.4h-.2zM122.4 189h.2v.5h-.2z"/>
<path d="M121.4 189.4l1.2-.4v.1l-1.1 .4zM123.9 189.4h.1v.4h-.1zM123.9 189h.1v.5h-.1zM123.9 189l1.2 .4v.1l-1.2-.4zM123.9 189.7l1.2-.3v.1l-1.1 .3zM44.1 209h.1l.3 1.2h-.1zM44.1 209h.4v.1h-.4zM44.4 209h.5v.1h-.5zM44.8 209l.1 .1-.4 1.1h-.1zM49.3 206.9h.1l.4 1.2h-.2zM49.3 206.9h.5v.2h-.5zM49.3 211.2h.5v.1h-.5z"/>
<path d="M49.6 205.3h.2v1.8h-.2zM49.6 206.9h.5v.2h-.5zM49.6 211.2h.2v1.8h-.2zM49.6 210.2l.2 .1-.4 1h-.1zM49.6 211.2h.5v.1h-.5zM49.6 210.2h.2l.3 1.1h-.1zM50 206.9l.1 .2-.3 1h-.2zM128 211.2h.5v.1h-.5zM128.4 210.2l.1 .1-.4 1h-.1zM128.4 211.2h.5v.1h-.5zM128.4 210.2h.1l.4 1.1h-.2zM54.8 224.8l1.1 .3v.2l-1.1-.4z"/>
<path d="M54.8 224.8h.1v.5h-.1zM54.8 225.1h.1v.5h-.1zM54.8 225.5l1.1-.4v.2l-1 .3zM57.5 225.1l1.2 .4v.1l-1.2-.3zM58.6 225.1h1.7v.2h-1.7zM58.6 225.1h.1v.5h-.1zM58.6 224.8h.1v.5h-.1zM57.5 225.1l1.2-.3v.1l-1.1 .4zM128 221.3h.1l.4 1.2h-.1zM128 221.3h.5v.2h-.5zM128.4 221.3h.5v.2h-.5zM128.7 221.3l.2 .2-.4 1h-.1z"/>
</g>
<g fill="#fff">
<path d="M41.2 167.6h7v7.6h-7z" fill-rule="evenodd"/>
<path d="M41 200.4h7v6.7h-7z" fill-rule="evenodd"/>
<path d="M124.9 213h7.1v7.6h-7.1z" fill-rule="evenodd"/>
<path d="M118.3 202.4h3.1v18.8l-.7 1.1-1-1v-11.1l-1.4-.2z" fill-rule="evenodd"/>
</g>
<path d="M53.5 193.2h70.5M98.2 189.4h3.4M112.7 189.4h3.7M118.3 202.5h3.2M118.3 202.4v7.8M119.8 210.2v11.3M121.4 202.4v18.9" fill="none" stroke="#000" stroke-width=".2"/>
<g fill="#000">
<path d="M52.4 193.2l1.2 .3v.1l-1.2-.3zM53.5 193.2h.1v.4h-.1zM53.5 192.8h.1v.5h-.1zM52.4 193.2l1.2-.4v.1l-1.1 .4zM101.5 189l1.2 .4v.1l-1.2-.4zM101.5 189h.1v.5h-.1zM101.5 189.4h.1v.4h-.1zM101.5 189.7l1.2-.3v.1l-1.1 .3zM111.6 189.4l1.2 .3v.1l-1.2-.3zM112.7 189.4h.1v.4h-.1zM112.7 189h.1v.5h-.1zM111.6 189.4l1.2-.4v.1l-1.1 .4z"/>
<path d="M123.9 193.2h.1v.4h-.1zM123.9 192.8h.1v.5h-.1zM123.9 192.8l1.2 .4v.1l-1.2-.4zM123.9 193.5l1.2-.3v.1l-1.1 .3zM118.3 210l1.5 .2v.1l-1.5-.1zM121.4 202.4l.1 .1zM119.7 221.3l1.1 1.1zM121.4 221.2l.1 .1-.8 1.1z"/>
</g>
<path d="M52.4 193.2l1.1-.4v.7zM101.5 189l1.1 .4-1.1 .3zM111.6 189.4l1.1-.4v.7zM123.9 192.8l1 .4-1 .3z" fill="#000"/>
<g fill="#fff">
<path d="M83.5 190.1h8.6v7.6h-8.6z" fill-rule="evenodd"/>
<path d="M81.9 202.4h4.5v7.6l-1.5 .2v11l-.8 1.1-.9-1v-11.1l-1.3-.2z" fill-rule="evenodd"/>
</g>
<g fill="none" stroke="#000" stroke-width=".2">
<path d="M81.9 158h4.7M81.9 158v2.7M86.6 158v2.2M91 158h4.7M91.1 158v2.2M95.6 158v2.7M81.9 160.6h13.8M86.5 160.2h4.7M81.9 183.8h4.7M81.9 181.2h13.9M81.9 181.1v2.8M86.5 181.7h4.7"/>
<path d="M86.6 181.6v2.3M91 183.8h4.8M91.1 181.6v2.3M95.7 181.1v2.8M121.4 184.4v6.3M81.9 202.5h4.6M81.9 202.4v7.8M83.2 210.2v11.3M84.9 210.2v11.1M86.4 203.3h4.6M86.5 202.4v7.8"/>
</g>
<path d="M95.6 160.6l.1 .1zM95.7 181.1l.1 .2zM81.9 210l1.4 .2v.1l-1.4-.1zM84.9 210.2l1.6-.2v.2l-1.5 .1zM86.4 202.4l.1 .1zM83.2 221.3l1.1 1.1zM84.9 221.2l.1 .1-.9 1.1z" fill="#000"/>
<g font-size="5.6">
<text x="13.8" y="18">5804</text>
<text x="13.8" y="23.7">BiMOS II UNIPOLAR</text>
<text x="13.8" y="29.3">STEPPER-MOTOR</text>
<text x="13.8" y="35">TRANSLATOR/DRIVER</text>
</g>
<text font-size="4.2" x="95" y="45.2">UCN5804B</text>
<g font-size="3.5">
<text x="87" y="53">(controlling dimensions)</text>
<text x="87.5" y="49.2">Dimensions in Inches</text>
<text x="83.9" y="143.7">Dimensions in Millimeters</text>
<text x="90.9" y="147.8">(for reference only)</text>
</g>
<g font-size="3.2">
<text x="10.6" y="236.1">NOTES: 1. Exact body and lead configuration at vendor’s option within limits shown.</text>
<text x="23.3" y="239.9">2. Lead spacing tolerance is non-cumulative.</text>
<text x="23.3" y="243.7">3. Lead thickness is measured at seating plane or below.</text>
<text x="23.3" y="247.5">4. Webbed lead frame. Leads 4, 5, 12, and 13 are internally one piece.</text>
<text x="23.3" y="251.3">5. Supplied in standard sticks/tubes of 25 devices.</text>
</g>
<g font-size="2.9">
<text x="143.9" y="58.3">0.020</text>
<text x="54.9" y="63.6">16</text>
<text x="119" y="63.5">9</text>
<text x="143.9" y="61.7">0.008</text>
<text x="40.6" y="77.1">0.280</text>
<text x="166.3" y="72.9">0.430</text>
<text x="40.6" y="80.5">0.240</text>
<text x="159.4" y="78.9">0.300</text>
<text x="55.7" y="93.4">1</text>
<text x="103.4" y="95.9">0.100</text>
<text x="119.2" y="93.4">8</text>
<text x="53.1" y="96">0.070</text>
<text x="53.1" y="99.5">0.045</text>
<text x="83.8" y="99.6">0.775</text>
<text x="127.2" y="96.3">0.005</text>
<text x="83.8" y="103">0.735</text>
<text x="40.5" y="109.9">0.210</text>
<text x="45.7" y="122.3">0.015</text>
<text x="124.5" y="122.6">0.150</text>
<text x="60.6" y="131.7">0.022</text>
<text x="124.5" y="126">0.115</text>
<text x="60.6" y="135.2">0.014</text>
<text x="144.2" y="151.9">0.508</text>
<text x="144.2" y="155.3">0.204</text>
<text x="55.4" y="157.2">16</text>
<text x="119.2" y="157.1">9</text>
<text x="166.6" y="166.5">10.92</text>
<text x="41.9" y="170.7">7.11</text>
<text x="160.4" y="172.5">7.62</text>
<text x="41.9" y="174.1">6.10</text>
<text x="54.4" y="189.6">1.77</text>
<text x="56.2" y="187">1</text>
<text x="104.4" y="189.5">2.54</text>
<text x="119.5" y="187">8</text>
<text x="128.3" y="189.8">0.13</text>
<text x="54.4" y="193">1.15</text>
<text x="84.3" y="193.2">19.68</text>
<text x="84.3" y="196.6">18.67</text>
<text x="41.7" y="203.5">5.33</text>
<text x="47" y="215.9">0.39</text>
<text x="125.7" y="216.1">3.81</text>
<text x="125.7" y="219.6">2.93</text>
<text x="61.1" y="225.3">0.558</text>
<text x="61.1" y="228.7">0.356</text>
</g>
<g font-size="2.8">
<text x="88.9" y="266.6">115 Northeast Cutoff, Box 15036</text>
<text x="88.9" y="270.3">Worcester, Massachusetts 01615-0036 (508) 853-5000</text>
</g>
<g font-size="2.1">
<text x="84.3" y="63.3">NOTE 4</text>
<text x="167.5" y="75.6">MAX</text>
<text x="160.7" y="81.6">BSC</text>
<text x="104.7" y="98.6">BSC</text>
<text x="128.8" y="99">MIN</text>
<text x="41.7" y="112.7">MAX</text>
<text x="47.3" y="125.1">MIN</text>
<text x="84.6" y="156.9">NOTE 4</text>
<text x="167.8" y="169.3">MAX</text>
<text x="160.9" y="175.2">BSC</text>
<text x="104.8" y="192.2">BSC</text>
<text x="129" y="192.6">MIN</text>
<text x="42" y="206.2">MAX</text>
<text x="47.7" y="218.6">MIN</text>
</g>
<g font-size="1.4">
<text x="160.3" y="133.6">Dwg. MA-001-17A in</text>
<text x="160" y="227.2">Dwg. MA-001-17A mm</text>
</g>
</svg>
